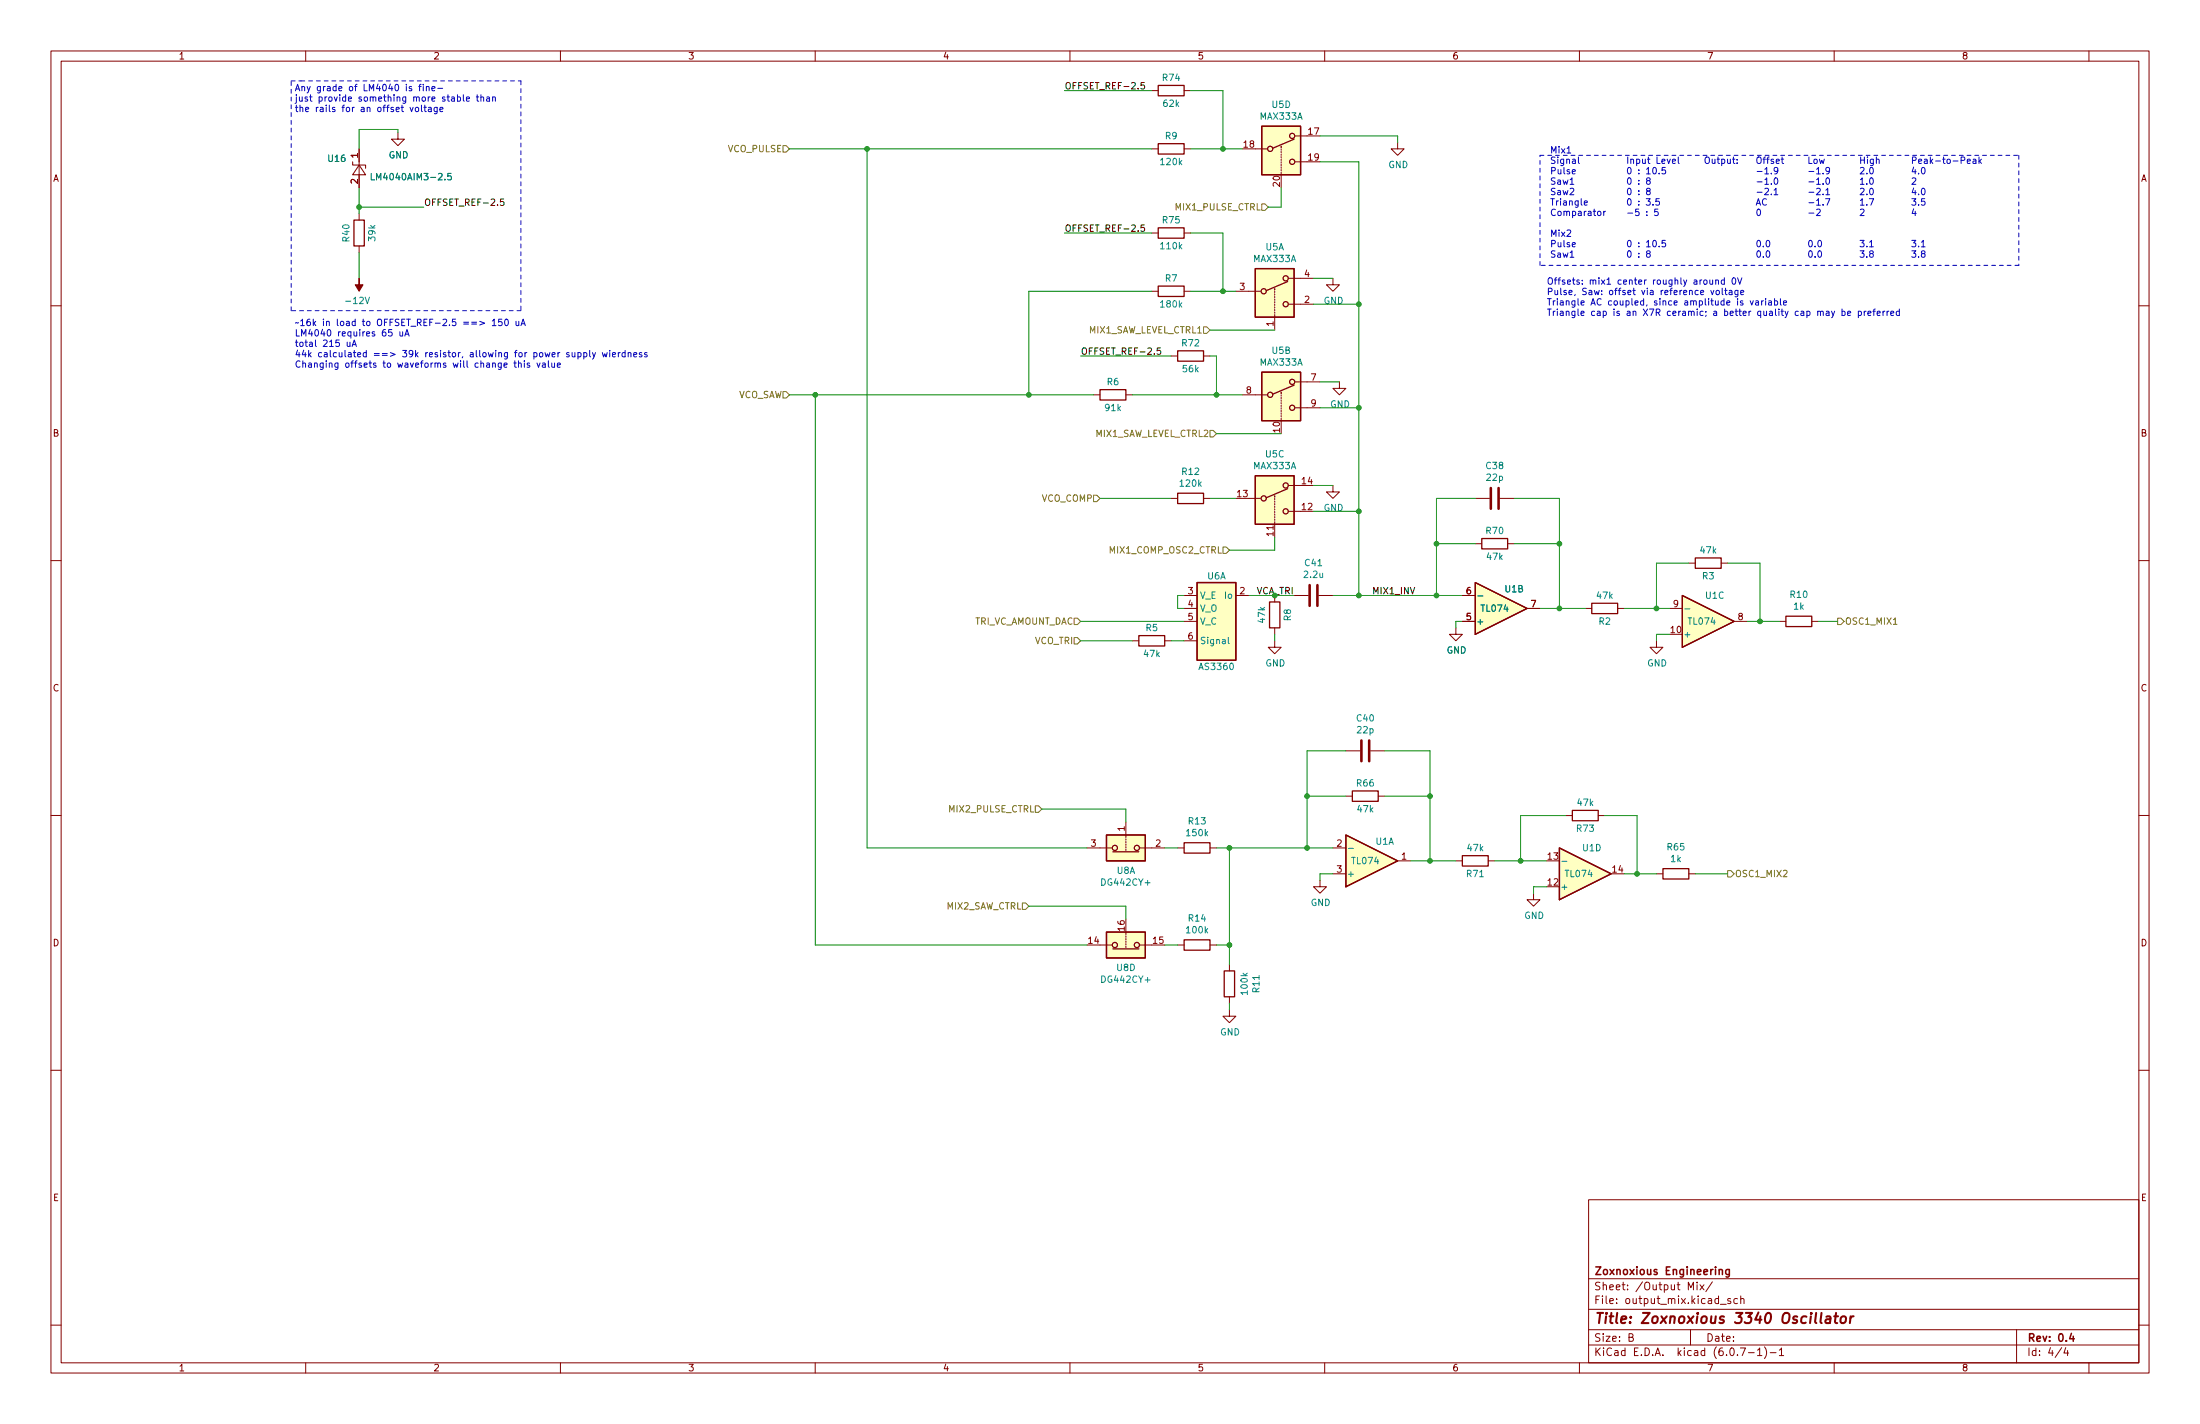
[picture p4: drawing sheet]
<svg xmlns="http://www.w3.org/2000/svg" width="432mm" height="279mm" viewBox="0 0 432 279" stroke-linecap="round" stroke-linejoin="round" font-family="sans-serif">
<g fill="none" stroke="#840000" stroke-width=".2">
<path d="M10 10h411.8v259.4h-411.8zM12 12h407.8v255.4h-407.8zM60 10v2M110 10v2M160 10v2M210 10v2M226.1 17.8h1.2M232.4 17.8h1.3M260 10v2M310 10v2M360 10v2M410 10v2"/>
<path d="M69.2 31.8v.6h2.6v.6M70.5 29.2v7.6M70.5 32.4l1.3 1.9h-2.6zM78.1 26v1.3h1.3l-1.3 1.3-1.3-1.3h1.3M226.1 29.2h1.2M232.4 29.2h1.3M246.4 29.2h2.3M251.5 28.7v.3M251.5 29.2v.3M251.5 29.7v.3M251.5 30.2v.3M251.5 30.7v.3"/>
<path d="M251.5 31.2v.3M251.5 31.8v.2M251.5 32.3v.2M251.5 32.8v.2M251.5 33.3v.2M251.5 33.8v.5M254.3 31.8h2.2M254.3 26.7h2.2M274.3 27.9v1.3h1.3l-1.3 1.3-1.3-1.3h1.3M10 60h2M70.5 41.9v1.3M70.5 48.3v1.2"/>
<path d="M226.1 45.7h1.2M226.1 57.2h1.2M232.4 45.7h1.3M232.4 57.2h1.3M242.6 57.2h4.8M250.2 56.6v.3M250.2 57.2v.2M250.2 57.7v.2M250.2 58.2v.2M250.2 58.7v.2M250.2 59.2v.2M250.2 59.7v.2"/>
<path d="M253 59.7h4.8M253 54.6h4.8M261.6 54.6v1.3h1.3l-1.3 1.3-1.3-1.3h1.3M419.8 60h2M214.6 77.5h1.3M221 77.5h1.2M229.9 69.9h1.2M236.2 69.9h1.3M243.8 77.5h4.9M250.2 60.2v.3M250.2 60.7v.3M250.2 61.2v.3"/>
<path d="M250.2 61.7v3.1M251.5 77v.2M251.5 77.5v.2M251.5 78v.2M251.5 78.5v.2M251.5 79v.2M251.5 79.5v.3M254.3 74.9h4.8M262.9 74.9v1.3h1.3l-1.3 1.3-1.3-1.3h1.3M229.9 97.8h1.2M236.2 97.8h1.3M245.1 97.8h2.3"/>
<path d="M250.2 97.3v.2M250.2 97.8v.2M250.2 98.3v.3M250.2 98.8v.3M250.2 99.3v.3M250.2 99.8v.3M251.5 80v.3M251.5 80.5v.3M251.5 81v.3M251.5 81.5v.3M251.5 82v.6M253 95.3h2.3"/>
<path d="M254.3 80h4.8M261.6 95.3v1.2h1.3l-1.3 1.3-1.3-1.3h1.3M289.6 97.8h2.8M294.4 97.8h2.8M10 110h2M232.4 119.4h2.5M232.4 116.8h2.5M242.6 116.8h2.5M250.2 100.3v.3M250.2 100.8v.3M250.2 101.3v.3M250.2 101.9v.2"/>
<path d="M250.2 102.4v3M250.2 116.8v1.3M253 100.3h2.3M254 116.8h2.8M258.8 116.8h2.8M287 116.8h2.6M289.6 106.7h1.2M295.9 106.7h1.3M299.7 119.4h2.6M311.1 119.4h1.3M317.5 119.4h1.3M327.7 119.4h2.5"/>
<path d="M331.5 110.5h1.2M337.8 110.5h1.3M419.8 110h2M222.2 125.7h1.3M228.6 125.7h1.3M232.4 121.9h2.5M232.4 125.7h2.5M250.2 125.7v1.3h1.3l-1.3 1.3-1.3-1.3h1.3M250.2 123.2v1.3M285.7 123.2v1.3h1.3l-1.3 1.2-1.2-1.2h1.2M287 121.9h2.6M325.1 125.7v1.3h1.3l-1.3 1.3-1.3-1.3h1.3"/>
<path d="M340.4 121.9h2.5M349.2 121.9h1.3M355.6 121.9h1.3M10 160h2M264.2 147.3h2.8M264.2 156.2h1.2M269 147.3h2.8M270.5 156.2h1.3M419.8 160h2M213.4 166.4h4.8M221 161.3v3M221 164.6v.2"/>
<path d="M221 165.1v.3M221 165.6v.3M221 166.1v.3M221 166.6v.3M223.8 166.4h4.8M231.1 166.4h1.3M237.5 166.4h1.3M259.1 172.7v1.3h1.2l-1.2 1.3-1.3-1.3h1.3M261.6 166.4h2.6M261.6 171.5h2.6M274.3 168.9h2.6M285.7 168.9h1.3"/>
<path d="M292.1 168.9h1.3M301 175.3v1.2h1.3l-1.3 1.3-1.3-1.3h1.3M307.3 160h1.3M313.7 160h1.3M325.1 171.5h1.3M331.5 171.5h1.2M215.9 185.4h2.3M221 182.9v.5M221 183.6v.3M221 184.2v.2M221 184.7v.2M221 185.2v.2"/>
<path d="M221 185.7v.2M223.8 185.4h2.3M231.1 185.4h1.3M237.5 185.4h1.3M241.3 198.1v1.3h1.3l-1.3 1.3-1.3-1.3h1.3M241.3 189.2v1.3M241.3 195.6v1.3M10 210h2M419.8 210h2M311.8 235.4h108v32h-108zM10 260h2M311.8 256.9h108"/>
<path d="M311.8 250.9h108M331.4 253.1v-1.5l.5 1 .5-1v1.5M333.1 251.6v.1M333.1 252.1v1M333.7 252.1l.7 1M334.4 252.1l-.7 1M336.1 251.5l-1.3 1.9M337.7 255.9h1.1M339.7 254.9l-.4-.1-.2 .2 .1 .2 .5 .2v.3h-.6M341 254.9l-.4-.1-.3 .3 .1 .6h.6M341.7 254.9l.2-.1 .3 .1 .1 .9M341.7 254.3v1.5"/>
<path d="M419.8 260h2M60 267.4v2M110 267.4v2M160 267.4v2M210 267.4v2M260 267.4v2M310 267.4v2M311.8 263.9h108M311.8 260.9h108M319.7 262.4l.7-.1 .1-.2-.1-.4h-.7v1.5h.6l.3-.3a.39 .39 0 0 0-.4-.5M331.8 260.9v3M341.6 264.5h1l-.7 1.5"/>
<path d="M343.2 265.4h1.1M344.9 264.9l.5-.4v1.5M344.9 266h.9M346.3 264.3a1.72 1.72 0 0 1 0 2.2M347.4 265.4h1.2M349.2 264.9l.5-.4v1.5M349.2 266h.9M360 267.4v2M395.8 260.9v6.5M404.7 264.4l-1.3 1.9M405.4 264.4l-.3 1.1h.9M405.8 265v1"/>
<path d="M410 267.4v2"/>
</g>
<path d="M337.4 249.2l.2-.1 .4 .1 .1 .9M339.4 249.1v1.2l-.3 .3-.3-.1M339.4 249.2l-.4-.1-.3 .3 .2 .6h.5M406.6 261.6l-.4 1.1h.9M406.9 262.2v1" fill="none" stroke="#840000" stroke-width=".3"/>
<path d="M358.5 258.4h.7v1.2M359.3 258.7l-.7 .1a.4 .4 0 0 0-.3 .4 .4 .4 0 0 0 .2 .4l.7-.1M360 258.3h.8M360.4 257.6l-.2 1.7v.2l.4 .1M361.4 258.5a.52 .52 0 0 1 .5-.2 .52 .52 0 0 1 .4 .4v.5a.55 .55 0 0 1-.6 .4 .55 .55 0 0 1-.5-.4zM363.2 258.3l-.1 1.3M363.8 258.3l-.4 .1-.2 .3" fill="none" stroke="#840000" stroke-width=".4"/>
<path d="M72.9 34v1.3h.6M88.5 34h-.6v.6l.2-.1 .4 .1 .1 .2-.1 .4-.1 .1-.5-.1M290.1 116.9h.9M330.7 119.5h1M241.1 125v1.1l.2 .2M264.7 166.5h.9M306.6 169h.9" fill="none" stroke="#008484" stroke-width=".2"/>
<g fill="none" stroke="#840000" stroke-width=".25">
<path d="M227.3 16.8h5.1v2h-5.1zM227.3 28.2h5.1v2h-5.1zM247.6 24.8h7.7v9.5h-7.7zM254 27.3l-4.2 1.8M69.5 43.2h2v5.1h-2zM227.3 44.7h5.1v2h-5.1zM227.3 56.1h5.1v2.1h-5.1zM246.4 52.7h7.6v9.5h-7.6zM252.7 55.2l-4.2 1.8M215.9 76.5h5.1v2h-5.1zM231.1 68.8h5.1v2.1h-5.1zM247.6 73h7.7v9.6h-7.7z"/>
<path d="M254 75.6l-4.2 1.7M231.1 96.8h5.1v2h-5.1zM246.4 93.3h7.6v9.6h-7.6zM252.7 95.9l-4.2 1.8M234.9 114.3h7.7v15.2h-7.7zM249.2 118.1h2v5.1h-2zM289.6 114.3l10.1 5.1-10.1 5.1zM290.8 105.7h5.1v2h-5.1zM312.4 118.4h5.1v2h-5.1zM330.2 116.8l10.2 5.1-10.2 5.1zM332.7 109.5h5.1v2h-5.1zM223.5 124.7h5.1v2h-5.1z"/>
<path d="M350.5 120.9h5.1v2h-5.1zM265.4 155.2h5.1v2h-5.1zM308.6 159h5.1v2h-5.1zM217.2 163.8h7.6v5.1h-7.6zM218.4 167.1h5.1M232.4 165.4h5.1v2h-5.1zM264.2 163.8l10.1 5.1-10.1 5.1zM287 167.9h5.1v2h-5.1zM306.1 166.4l10.1 5.1-10.1 5zM326.4 170.4h5.1v2.1h-5.1zM217.2 182.9h7.6v5.1h-7.6zM218.4 186.2h5.1"/>
<path d="M232.4 184.4h5.1v2h-5.1zM240.3 190.5h2v5.1h-2z"/>
<circle cx="249.3" cy="29.2" r=".51"/>
<circle cx="253.6" cy="26.7" r=".51"/>
<circle cx="253.6" cy="31.8" r=".51"/>
<circle cx="248" cy="57.2" r=".51"/>
<circle cx="252.3" cy="59.7" r=".51"/>
<circle cx="252.3" cy="54.6" r=".51"/>
<circle cx="249.3" cy="77.5" r=".51"/>
<circle cx="253.6" cy="74.9" r=".51"/>
<circle cx="248" cy="97.8" r=".51"/>
<circle cx="252.3" cy="95.3" r=".51"/>
<circle cx="253.6" cy="80" r=".51"/>
<circle cx="252.3" cy="100.3" r=".51"/>
<circle cx="218.8" cy="166.4" r=".51"/>
<circle cx="223.1" cy="166.4" r=".51"/>
<circle cx="218.8" cy="185.4" r=".51"/>
<circle cx="223.1" cy="185.4" r=".51"/>
</g>
<path d="M70.5 54.6v1.3h.7l-.7 1.3-.8-1.3h.8z" fill="#840000" stroke="#840000" stroke-width=".2"/>
<g fill="#ffffc2" stroke="#ffffc2" stroke-width=".2">
<path d="M264.2 163.8l10.1 5.1-10.1 5.1z"/>
<path d="M306.1 166.4l10.1 5.1-10.1 5z"/>
<path d="M330.2 116.8l10.2 5.1-10.2 5.1z"/>
<path d="M246.4 52.7h7.6v9.5h-7.6z"/>
<path d="M217.2 163.8h7.6v5.1h-7.6z"/>
<path d="M217.2 182.9h7.6v5.1h-7.6z"/>
<path d="M247.6 73h7.7v9.6h-7.7z"/>
<path d="M289.6 114.3l10.1 5.1-10.1 5.1z"/>
<path d="M247.6 24.8h7.7v9.5h-7.7z"/>
<path d="M246.4 93.3h7.6v9.6h-7.6z"/>
<path d="M234.9 114.3h7.7v15.2h-7.7z"/>
</g>
<path d="M292.6 95.8v4M294.1 95.8v4M257 114.8v4.1M258.6 114.8v4.1M267.2 145.3v4.1M268.7 145.3v4.1" fill="none" stroke="#840000" stroke-width=".51"/>
<g fill="none" stroke="#848400" stroke-width=".2">
<path d="M153.7 28.6h.6l.6 .6-.6 .6h-.6zM247.6 40h.7l.6 .6-.6 .7h-.7zM153.7 76.8h.6l.6 .7-.6 .6h-.6zM236.2 64.1h.7l.6 .7-.6 .6h-.7zM214.6 97.2h.7l.6 .6-.6 .6h-.7zM237.5 84.5h.6l.7 .6-.7 .6h-.6zM240 107.3h.7l.6 .7-.6 .6h-.7zM210.8 125.1h.7l.6 .6-.6 .7h-.7zM210.8 121.3h.7l.6 .6-.6 .7h-.7zM360.7 121.3h.6l.6 .6-.6 .7h-.6zM371.6 122.5h.7M203.2 158.1h.6l.7 .7-.7 .6h-.6z"/>
<path d="M200.7 177.2h.6l.6 .6-.6 .6h-.6zM339.1 170.8h.6l.7 .7-.7 .6h-.6z"/>
</g>
<path d="M224.6 16.2h-.6l-.1 .6 .2-.1h.4l.2 .2-.1 .4-.2 .2-.5-.2M98.9 39h-.6l-.1 .7 .2-.2 .4 .1 .1 .2v.4l-.2 .1-.5-.1M224.6 44.1h-.6l-.1 .6 .2-.1 .4 .1 .2 .2-.1 .4-.2 .1-.5-.1M227.8 68.3h-.6l-.1 .6 .2-.2 .4 .1 .1 .2v.4l-.2 .1-.5-.1" fill="none" stroke="#000" stroke-width=".2"/>
<g fill="none" stroke="#0000c2" stroke-width=".2">
<path d="M82.2 17h.5M82.7 16.5l-.3 .2v1.1M83.1 16.5v.2M83.1 17v.8M83.7 17.1l.2-.1h.3v.8M83.7 17v.8M84.8 17.4l.6-.1-.1-.3h-.3l-.2 .2v.6h.5M85.9 17.3h1M89.8 19.1l.4-.1 .2 .3-.1 .5h-.5M89.8 18.6v1.3M90.9 18.6v1.1l.2 .2M91.5 19.4l.7-.1-.1-.2-.4-.1-.2 .2 .1 .6h.5"/>
<path d="M93.5 19h.5M93.7 18.6v1.1l.3 .2M94.4 19.1l.2-.1 .3 .1v.8M94.4 18.6v1.3M95.5 19.1h.5l.1 .8M96.1 19.3l-.4 .1-.2 .2 .2 .3 .4-.1M96.7 19.1l.2-.1 .3 .1v.8M96.7 19v.9M80.5 21.1l.3 .8 .3-.8M81.6 21.1h.3l.3 .2v.4l-.3 .2-.3-.1-.1-.1zM82.7 20.6v1.1l.2 .2M83.2 21.1h.5"/>
<path d="M83.4 20.6v1.1l.3 .2M84.1 21.1h.5l.1 .8M84.7 21.4h-.5l-.2 .2 .2 .3 .5-.1M85.8 21.1v1l-.2 .2h-.3M85.8 21.1h-.4l-.2 .2 .1 .5h.5M86.3 21.5l.7-.1-.1-.3h-.4l-.2 .1 .1 .6h.5M304.5 33.5h.6l.2-.2-.1-.3-.7-.1v1.2M305.8 33.3l.1 .8 .5-.1M306.4 33.3v.8M307 32.9v1l.1 .2M307.6 30h.7M308.1 33.3h-.4l-.1 .2v.1l.5 .2v.3h-.5"/>
<path d="M308.6 33.7l.6-.1-.1-.3h-.3l-.2 .2 .1 .6h.4M319.5 33l.2-.1a.68 .68 0 0 1 .5 .6 .68 .68 0 0 1-.5 .6l-.3-.5zM319.5 35l.2-.1a.68 .68 0 0 1 .5 .6 .68 .68 0 0 1-.5 .7l-.3-.5zM319.5 37.1l.2-.2a.68 .68 0 0 1 .5 .7 .68 .68 0 0 1-.5 .6l-.3-.5zM319.5 39.1l.2-.1a.68 .68 0 0 1 .5 .6 .68 .68 0 0 1-.5 .7l-.3-.5zM321.7 34v.1M321.7 33.3v.2M321.7 36v.2M321.7 35.4v.1M321.7 38.1v.1M321.7 37.4v.1M321.7 39.5v.1"/>
<path d="M323.1 39h.8l-.4 .5 .3 .1v.5l-.1 .2-.6-.2M323.2 33.2l.3-.3v1.2M323.2 34.1h.7M323.4 35.4l-.2-.2v-.2l.2-.1 .4 .1v.3l-.5 .2-.1 .2v.2l.2 .3h.3l.2-.3v-.2l-.2-.3M323.4 37.5l-.2-.3v-.1l.2-.2 .4 .1v.4l-.5 .1-.1 .2v.3l.2 .2h.3l.2-.2v-.3l-.2-.2M324.5 33l.2-.1a.68 .68 0 0 1 .4 .6 .68 .68 0 0 1-.4 .6l-.3-.5zM325.7 34v.1M325.7 39h-.7v.6l.2-.1h.4l.1 .2v.4l-.2 .2-.5-.2M326.9 32.9h-.6l-.1 .6 .2-.2 .4 .1 .1 .2v.4l-.2 .1-.5-.1M344.8 39.9h.6M344.9 33.6h.9M344.9 35.7h.9"/>
<path d="M344.9 37.7h.9M346.4 33.2l.4-.3v1.2M346.4 35.3l.4-.4v1.3M346.4 37.1l.5-.2 .2 .4-.8 .9h.8M346.4 34.1h.7M346.4 36.2h.7M346.7 39.1a.6 .6 0 0 0-.8 .4 .6 .6 0 0 0 .6 .8l.2-.2M347.7 34v.1M347.7 36v.2M347.7 38.1v.1M348.2 37.3l.4-.4v1.3M348.2 38.2h.7"/>
<path d="M348.3 35l.2-.1a.68 .68 0 0 1 .4 .6 .68 .68 0 0 1-.4 .7l-.3-.5zM348.9 33.4l-.2 .2h-.4l-.1-.2 .1-.4 .4-.1 .2 .2v.7l-.2 .3h-.4M355 30.8v1.3h.6M355 33.6h1M355 35.7h1M355 37.7h1M355 39.8h1M356.1 31.4l.2-.2 .3 .2 .1 .4-.1 .2h-.5zM356.6 33.2l.3-.3v1.2M356.6 35.3l.3-.4v1.3M356.6 37.1l.4-.2 .3 .4-.8 .9h.8M356.6 39.3l.3-.3v1.3"/>
<path d="M356.6 34.1h.7M356.6 36.2h.7M357.1 31.2l.2 .9 .3-.6 .2 .6 .3-.9M357.8 34v.1M357.8 36v.2M357.8 38.1v.1M358.3 39h.9l-.6 1.3M358.4 37.3l.3-.4v1.3M358.4 38.2h.7M358.5 35l.2-.1a.68 .68 0 0 1 .4 .6 .68 .68 0 0 1-.4 .7l-.3-.5zM359.1 33.4l-.2 .2h-.4l-.1-.2v-.4l.5-.1 .2 .2-.1 .7-.1 .3h-.4M365.1 33l.5-.1 .3 .3-.8 .9h.8"/>
<path d="M365.1 35.3l.4-.4v1.3M365.1 37.1l.5-.2 .3 .4-.8 .9h.8M365.1 39.3l.4-.3v1.3M365.1 36.2h.8M365.2 30.8v1.3M365.2 31.4h.7M365.9 30.8v1.3M366.4 34v.1M366.4 36v.2M366.4 38.1v.1M366.5 30.8v.1M366.5 31.2v.9"/>
<path d="M366.9 39h.8l-.5 1.3M367.1 33l.2-.1a.68 .68 0 0 1 .4 .6 .68 .68 0 0 1-.4 .6l-.3-.5zM367.1 35l.2-.1a.68 .68 0 0 1 .4 .6 .68 .68 0 0 1-.4 .7l-.3-.5zM367.1 37.1l.2-.2a.68 .68 0 0 1 .4 .7 .68 .68 0 0 1-.4 .6l-.3-.5zM367.7 31.2v1.1l-.3 .2-.3-.1M367.7 31.3l-.4-.1-.2 .3 .1 .5h.5M368.3 31.4l.5-.1v.8M368.3 30.8v1.3M375.2 39h.8l-.4 .5 .4 .1v.5l-.2 .2-.6-.2M375.3 35l.5-.1 .2 .4-.8 .9h.8M375.4 31.5l.6-.1 .1-.2-.1-.3-.6-.1v1.3M375.6 32.8l-.3 .9h.8"/>
<path d="M375.6 36.9l-.3 .9h.8M375.9 33.3v.8M375.9 37.4v.8M376.6 31.7l.6-.2-.1-.2-.3-.1-.2 .2v.6h.5M376.6 34v.1M376.6 38.1v.1M377.2 33l.2-.1a.68 .68 0 0 1 .5 .6 .68 .68 0 0 1-.5 .6l-.3-.5zM377.2 37.1l.2-.2a.68 .68 0 0 1 .5 .7 .68 .68 0 0 1-.5 .6l-.3-.5zM377.7 31.3h.5l.1 .8M377.8 39h-.6l-.1 .6 .2-.1h.4l.1 .2v.4l-.2 .2-.5-.2M378.3 31.5l-.5 .1-.1 .2 .1 .3 .5-.1M378.9 30.8v1.3"/>
<path d="M379 31.6l.4 .5M379.4 31.2l-.5 .5M379.9 31.6h1M381.3 31.2h.5M381.5 30.8v1.1l.3 .2M382.2 31.4l.2-.2 .3 .2 .1 .4-.1 .2h-.5zM383.3 31.6h1M384.9 31.5l.6-.1 .1-.2v-.3l-.7-.1v1.3M386.1 31.7l.6-.2v-.2l-.4-.1-.2 .2 .1 .6h.5M387.3 31.3h.5v.8M387.8 31.5l-.4 .1-.2 .2 .2 .3 .4-.1M388.4 30.8v1.3"/>
<path d="M388.5 31.6l.4 .5M388.9 31.2l-.5 .5M304.5 47.8h.6l.2-.2-.1-.3-.7-.1v1.2M305.8 47.6l.1 .8 .5-.1M306.4 47.6v.8M307 47.2v1.1l.1 .1M308.1 47.6h-.4l-.1 .2v.2l.5 .1v.3h-.5M308.6 48l.6-.1-.1-.3h-.3l-.2 .2 .1 .6h.4M319.5 49.3l.2-.1a.68 .68 0 0 1 .5 .6 .68 .68 0 0 1-.5 .7l-.3-.5zM321.7 40.1v.2M321.7 50.4v.1M321.7 49.7v.1"/>
<path d="M323.4 49.8l-.2-.3v-.2l.2-.1 .4 .1v.3l-.5 .2-.1 .2v.2l.2 .3h.3l.2-.3v-.2l-.2-.2M324.4 40.1v.2M334.4 55l.2-.1 .4 .1 .1 .5-.2 .2h-.5zM335.6 54.9l.1 .8h.4M335.8 57l.3 .8 .3-.8M336.1 54.9v.9M336.7 55h.5l.1 .8M336.7 54.9v.9M336.9 57.1l.2-.1 .3 .1 .1 .5-.1 .2-.5-.1zM338 56.5v1.1l.2 .2M338.4 55l-.3-.1-.3 .3 .2 .5h.4M338.4 54.5v1.3"/>
<path d="M338.5 57h.5M338.7 56.5v1.1l.3 .2M339.4 57h.5l.1 .8M340 57.3h-.5l-.2 .2 .2 .3h.5M340.1 54.6l.2-.1a.68 .68 0 0 1 .4 .6 .68 .68 0 0 1-.4 .7l-.3-.5zM341 54.5l.5 1.3 .4-1.3M341.1 57v1l-.2 .2h-.3M341.1 57h-.4l-.2 .2 .1 .6h.5M341.6 57.4l.6-.1v-.3h-.4l-.2 .2 .1 .6h.5M342.1 59.1l-.3-.1-.2 .2v.2l.5 .1v.3h-.5M343.5 59l.3 .9 .3-.9M344.6 59.1h.5l.1 .8"/>
<path d="M344.7 40.3l.4-1.3 .4 1.3M344.9 41.2l.2-.2a.68 .68 0 0 1 .5 .7 .68 .68 0 0 1-.5 .6l-.3-.5zM344.9 47.3l.2-.1a.68 .68 0 0 1 .5 .6 .68 .68 0 0 1-.5 .6l-.3-.4zM344.9 49.3l.2-.1a.68 .68 0 0 1 .5 .6 .68 .68 0 0 1-.5 .7l-.3-.5zM345.2 59.3l-.5 .1-.2 .2 .2 .3 .5-.1M345.8 59v.9M346.1 48.3v.1M346.1 50.4v.1M346.1 59l-.3 .3M346.5 58.6v.1M346.5 59v.9M346.8 47.3l.1-.1a.68 .68 0 0 1 .5 .6 .68 .68 0 0 1-.5 .6l-.3-.4z"/>
<path d="M346.8 49.3l.1-.1a.68 .68 0 0 1 .5 .6 .68 .68 0 0 1-.5 .7l-.3-.5zM347.1 59.1h.5l.1 .8M347.7 59.3l-.4 .1-.2 .2 .2 .3 .4-.1M348.3 59.1l.4-.1 .2 .3-.1 .5h-.5M348.3 58.6v1.3M349.4 58.6v1.1l.2 .2M350.1 59.4l.6-.1-.1-.2-.4-.1-.1 .2v.6h.5M355 41.8h1M355.1 47.3l.2-.1a.68 .68 0 0 1 .4 .6 .68 .68 0 0 1-.4 .6l-.3-.4zM355.1 49.3l.2-.1a.68 .68 0 0 1 .4 .6 .68 .68 0 0 1-.4 .7l-.3-.5zM356.3 48.3v.1M356.3 50.4v.1"/>
<path d="M356.6 41.2l.4-.2 .3 .4-.8 .9h.8M356.6 40.3h.7M356.9 47.3l.2-.1a.68 .68 0 0 1 .4 .6 .68 .68 0 0 1-.4 .6l-.3-.4zM356.9 49.3l.2-.1a.68 .68 0 0 1 .4 .6 .68 .68 0 0 1-.4 .7l-.3-.5zM357.8 40.1v.2M365.1 47.2h.8l-.5 .4 .4 .2v.5l-.2 .1-.5-.1M365.1 49.2h.8l-.5 .5 .4 .1v.6l-.2 .1-.5-.1M365.1 41.2l.5-.2 .3 .4-.8 .9h.8M365.1 40.3h.8M366.4 40.1v.2M366.4 48.3v.1M366.4 50.4v.1"/>
<path d="M367 47.5l.3-.3v1.2M367 48.4h.7M367.2 49.8l-.2-.3v-.2l.2-.1 .4 .1v.3l-.5 .2-.1 .2v.2l.2 .3 .4-.1 .1-.2v-.2l-.3-.2M375.2 47.2h.8l-.4 .4 .4 .2v.5l-.2 .1-.6-.1M375.2 49.2h.8l-.4 .5 .4 .1v.6l-.2 .1-.6-.1M375.6 41l-.3 .9h.8M375.9 41.5v.8M376.6 40.1v.2M376.6 48.3v.1M376.6 50.4v.1M377.1 47.5l.4-.3v1.2M377.1 48.4h.7"/>
<path d="M377.4 49.8l-.3-.3 .1-.2 .2-.1 .3 .1 .1 .3-.6 .2-.1 .2v.2l.3 .3 .3-.1 .1-.2v-.2l-.2-.2M68.1 67.1l.1 .8h.5M68.7 67.1v.9M69.1 68l.4-1.3 .5 1.3M69.2 67.6h.6M76.9 64.7h-.6l-.1 .6 .2-.2 .5 .1 .1 .2-.1 .4-.2 .1-.5-.1M78.5 65.1v.8l.5-.1M79 65.1v.8M79.5 65.9l.4-1.2 .4 1.2M79.6 65.6h.6M94.1 63l1 .4-1 .4M96.6 63l.4-.4v1.3"/>
<path d="M96.6 63.9h.8M98.5 62.6h-.6l-.1 .6 .2-.1 .4 .1 .2 .1-.1 .5-.2 .1-.5-.1M99.2 62.7l.1-.1a.68 .68 0 0 1 .5 .7 .68 .68 0 0 1-.5 .6l-.3-.5zM100.9 71.2h.4M101 70.8v1.1l.3 .2M101.3 63v.8h.5M101.8 71.3h.5v.8M101.8 70.8v1.3M101.8 63v.9M102.3 63.9l.4-1.3 .4 1.3M102.4 63.5h.6M102.9 71.2v.9"/>
<path d="M103.9 71.3l-.3-.1-.1 .2v.2l.4 .1v.3h-.4M105.4 71.2l.3 .9 .3-.9M106.5 71.3h.5v.8M107 71.5l-.4 .1-.2 .2 .2 .3 .4-.1M107.6 70.8v1.1l.2 .2M108.3 71.2l.1 .8 .4-.1M108.8 71.2v.9M109.4 71.6l.6-.1-.1-.2-.3-.1-.2 .2v.6h.5M112.3 69.2l.1 .8 .4-.1M112.8 69.2v.8M113.4 69.2h.4l.2 .2-.1 .6h-.5M113.4 69.2v1.2"/>
<path d="M114.6 69.2h.4l.2 .2-.1 .6h-.5M114.6 69.2v1.2M115.7 68.8v1l.2 .2M116.3 69.2l.3 .8M116.9 69.2l-.4 1.1-.2 .1M118.2 69.2l.3 .8 .2-.6 .2 .6 .3-.8M119.7 68.8v.1M119.7 69.2v.8M120.2 69.6l.6-.1v-.3h-.4l-.2 .2 .1 .6h.5M121.4 69.2v.8M121.7 69.2l-.3 .2M122.7 69.2h-.4l-.2 .2 .1 .6h.5"/>
<path d="M122.7 68.8v1.2M123.3 69.3l.5-.1v.8M123.3 69.2v.8M124.4 69.6l.6-.1-.1-.3h-.3l-.2 .2v.6h.5M126 69.2h-.3l-.2 .2v.1l.5 .2v.3h-.5M127 69.2h-.3l-.2 .2 .1 .1 .4 .2v.3h-.5M358.5 61.1h.4l.1 .8M359 61.4h-.4l-.2 .2 .2 .3 .4-.1M359.5 61.1l.3 .8M360.1 61.1l-.4 1.1-.2 .1M361.5 61.1h.4l.2 .2-.1 .5h-.5M361.5 60.6v1.3"/>
<path d="M362.6 61.5l.6-.1v-.3h-.4l-.2 .1 .1 .6h.5M364.7 61.1h.4l.3 .2-.2 .5h-.5M364.7 61.1v1.2M365.9 61.1v.8M366.3 61.1l-.4 .2M366.6 61.5l.6-.1v-.3h-.4l-.2 .1 .1 .6h.5M367.6 61.1h.5M368.1 60.6l-.3 .2v1.1M368.4 61.5l.6-.1v-.3h-.4l-.2 .1 .1 .6h.5M369.6 61.1v.8M369.9 61.1l-.3 .2M370.4 61.1v.8"/>
<path d="M370.7 61.1l-.3 .2M371.1 61.5l.6-.1-.1-.3h-.3l-.2 .1 .1 .6h.4M372.8 61.1h-.4l-.2 .2 .1 .5h.5M372.8 60.6v1.3"/>
</g>
<path d="M57.1 15.9h2M59.1 15.9h43.1M102.2 15.9v45.1M302.3 30.5h93.9M396.2 30.5v21.6M302.3 52.1v-21.6M396.2 52.1h-93.9M57.1 61v-45.1M102.2 61h-45.1" fill="none" stroke="#0000c2" stroke-width=".2" stroke-dasharray=".8 .8"/>
<g fill="none" stroke="#008400" stroke-width=".2">
<path d="M208.9 17.8h17.2M233.7 17.8h6.3v11.4M70.5 36.8v5.1M78.1 26v-.6h-7.6v3.8M154.9 29.2h71.2M170.2 29.2v137.2h43.2M233.7 29.2h10.1M251.5 36.8v3.8h-2.6M259.1 31.8h7.6v85M259.1 26.7h15.2v1.2M70.5 40.6h12.7M70.5 49.5v5.1"/>
<path d="M208.9 45.7h17.2M226.1 57.2h-24.2v20.3M233.7 57.2h8.9M233.7 45.7h6.3v11.5M257.8 59.7h8.9M257.8 54.6h3.8M154.9 77.5h59.7M160 77.5v107.9h53.4M212.1 69.9h17.8M222.2 77.5h21.6M237.5 64.8h12.7M237.5 69.9h1.3v7.6"/>
<path d="M259.1 74.9h3.8M215.9 97.8h14M237.5 97.8h5.1M238.8 85.1h12.7M257.8 95.3h3.8M259.1 80h7.6M289.6 97.8h-7.7v19M297.2 97.8h8.9v21.6M232.4 116.8h-1.3v2.6h1.3M245.1 116.8h8.9M250.2 105.4v2.6h-8.9M257.8 100.3h8.9"/>
<path d="M261.6 116.8h25.4M281.9 106.7h7.7M297.2 106.7h8.9M302.3 119.4h8.8M318.8 119.4h8.9M331.5 110.5h-6.4v8.9M339.1 110.5h6.3v11.4M212.1 121.9h20.3M212.1 125.7h10.1M229.9 125.7h2.5M250.2 124.5v1.2M287 121.9h-1.3v1.3"/>
<path d="M327.7 124.5h-2.6v1.2M342.9 121.9h6.3M356.9 121.9h3.8M204.5 158.8h16.5v2.5M256.5 156.2h7.7M264.2 147.3h-7.7v19.1M271.8 156.2h8.9M271.8 147.3h8.9v21.6M201.9 177.8h19.1v2.5M228.6 166.4h2.5M238.8 166.4h22.8M241.3 166.4v22.8"/>
<path d="M261.6 171.5h-2.5v1.2M276.9 168.9h8.8M293.4 168.9h10.1M303.5 174h-2.5v1.3M307.3 160h-8.9v8.9M315 160h6.3v11.5M318.8 171.5h6.3M332.7 171.5h6.4M228.6 185.4h2.5M238.8 185.4h2.5M241.3 196.9v1.2"/>
</g>
<g fill="#008400" stroke="#008400" stroke-width=".2">
<circle cx="201.9" cy="77.5" r=".46"/>
<circle cx="160" cy="77.5" r=".46"/>
<circle cx="240" cy="57.2" r=".46"/>
<circle cx="240" cy="29.2" r=".46"/>
<circle cx="306.1" cy="106.7" r=".46"/>
<circle cx="266.7" cy="80" r=".46"/>
<circle cx="266.7" cy="116.8" r=".46"/>
<circle cx="266.7" cy="100.3" r=".46"/>
<circle cx="281.9" cy="116.8" r=".46"/>
<circle cx="306.1" cy="119.4" r=".46"/>
<circle cx="325.1" cy="119.4" r=".46"/>
<circle cx="345.4" cy="121.9" r=".46"/>
<circle cx="281.9" cy="106.7" r=".46"/>
<circle cx="298.4" cy="168.9" r=".46"/>
<circle cx="280.7" cy="168.9" r=".46"/>
<circle cx="280.7" cy="156.2" r=".46"/>
<circle cx="256.5" cy="156.2" r=".46"/>
<circle cx="321.3" cy="171.5" r=".46"/>
<circle cx="266.7" cy="59.7" r=".46"/>
<circle cx="238.8" cy="77.5" r=".46"/>
<circle cx="256.5" cy="166.4" r=".46"/>
<circle cx="241.3" cy="166.4" r=".46"/>
<circle cx="241.3" cy="185.4" r=".46"/>
<circle cx="170.2" cy="29.2" r=".46"/>
<circle cx="70.5" cy="40.6" r=".46"/>
</g>
<text font-size="2.8" fill="#840000" x="312.8" y="259.7">Title: Zoxnoxious 3340 Oscillator</text>
<g font-size="2.1" fill="#840000">
<text x="312.8" y="250.2">Zoxnoxious Engineering</text>
<text x="312.8" y="255.9">File: output_mix.kicad_sch</text>
<text x="312.8" y="253.2">Sheet: /Output Mix/</text>
<text x="312.8" y="263.2">Size: B</text>
<text x="334.8" y="263.2">Date:</text>
<text x="397.8" y="263.2">Rev: 0.4</text>
<text x="312.8" y="266">KiCad E.D.A. kicad (6.0.7-1)-1</text>
<text x="397.8" y="266">Id: 4/4</text>
</g>
<g font-size="1.8" fill="#840000">
<text x="35" y="11.7">1</text>
<text x="85" y="11.7">2</text>
<text x="135" y="11.7">3</text>
<text x="185" y="11.7">4</text>
<text x="235" y="11.7">5</text>
<text x="285" y="11.7">6</text>
<text x="335" y="11.7">7</text>
<text x="385" y="11.7">8</text>
<text x="244.1" y="29">18</text>
<text x="256.8" y="26.4">17</text>
<text x="10.3" y="35.6">A</text>
<text x="70.2" y="31" transform="rotate(-90 70.2 31)">1</text>
<text x="256.8" y="31.5">19</text>
<text x="420.1" y="35.6">A</text>
<text x="70.2" y="36.1" transform="rotate(-90 70.2 36.1)">2</text>
<text x="251.2" y="36.5" transform="rotate(-90 251.2 36.5)">20</text>
<text x="243.3" y="56.9">3</text>
<text x="256" y="59.4">2</text>
<text x="256" y="54.4">4</text>
<text x="249.9" y="64" transform="rotate(-90 249.9 64)">1</text>
<text x="244.6" y="77.2">8</text>
<text x="257.3" y="74.7">7</text>
<text x="257.3" y="79.8">9</text>
<text x="10.3" y="85.7">B</text>
<text x="251.2" y="84.8" transform="rotate(-90 251.2 84.8)">10</text>
<text x="420.1" y="85.7">B</text>
<text x="255.6" y="95">14</text>
<text x="242.9" y="97.5">13</text>
<text x="255.6" y="100.1">12</text>
<text x="249.9" y="105.1" transform="rotate(-90 249.9 105.1)">11</text>
<text x="233.2" y="116.6">3</text>
<text x="233.2" y="119.1">4</text>
<text x="243.3" y="116.6">2</text>
<text x="287.8" y="116.6">6</text>
<text x="300.5" y="119.1">7</text>
<text x="328.4" y="119.1">9</text>
<text x="233.2" y="121.7">5</text>
<text x="233.2" y="125.5">6</text>
<text x="287.8" y="121.7">5</text>
<text x="327.9" y="124.2">10</text>
<text x="341.1" y="121.7">8</text>
<text x="10.3" y="135.6">C</text>
<text x="420.1" y="135.6">C</text>
<text x="214.1" y="166.1">3</text>
<text x="220.7" y="163.1" transform="rotate(-90 220.7 163.1)">1</text>
<text x="226.8" y="166.1">2</text>
<text x="262.4" y="166.1">2</text>
<text x="262.4" y="171.2">3</text>
<text x="275.1" y="168.7">1</text>
<text x="303.8" y="173.7">12</text>
<text x="303.8" y="168.7">13</text>
<text x="316.5" y="171.2">14</text>
<text x="10.3" y="185.7">D</text>
<text x="213.6" y="185.2">14</text>
<text x="220.7" y="182.6" transform="rotate(-90 220.7 182.6)">16</text>
<text x="226.3" y="185.2">15</text>
<text x="420.1" y="185.7">D</text>
<text x="10.4" y="235.7">E</text>
<text x="420.2" y="235.7">E</text>
<text x="35" y="269.1">1</text>
<text x="85" y="269.1">2</text>
<text x="135" y="269.1">3</text>
<text x="185" y="269.1">4</text>
<text x="235" y="269.1">5</text>
<text x="285" y="269.1">6</text>
<text x="335" y="269.1">7</text>
<text x="385" y="269.1">8</text>
</g>
<g font-size="1.8" fill="#0000c2">
<text x="57.8" y="17.9">Any grade of LM4040 is fine-</text>
<text x="57.8" y="19.9">just provide something more stable than</text>
<text x="57.8" y="22">the rails for an offset voltage</text>
<text x="304.2" y="30.1">Mix1</text>
<text x="304.2" y="32.1">Signal Input Level Output: Offset Low High Peak-to-Peak</text>
<text x="304.2" y="36.2">Saw1 0 : 8</text>
<text x="304.2" y="38.3">Saw2 0 : 8</text>
<text x="304.2" y="40.3">Triangle 0 : 3.5</text>
<text x="304.2" y="42.4">Comparator -5 : 5</text>
<text x="304.2" y="46.5">Mix2</text>
<text x="320" y="42.4">0 -2 2 4</text>
<text x="304.2" y="50.5">Saw1 0 : 8</text>
<text x="316.9" y="48.5">0.0 0.0 3.1 3.1</text>
<text x="303.5" y="55.8">Offsets: mix1 center roughly around 0V</text>
<text x="303.5" y="57.9">Pulse, Saw: offset via reference voltage</text>
<text x="303.5" y="59.9">Triangle AC coupled, since amplitude is variable</text>
<text x="57.8" y="64">~16k in load to OFFSET_REF-2.5 ==&gt; 150 uA</text>
<text x="57.8" y="66">LM4040 requires 65 uA</text>
<text x="303.5" y="62">Triangle cap is an X7R ceramic; a better quality cap may be preferred</text>
<text x="57.8" y="68">total 215 uA</text>
<text x="57.8" y="70.1">44k calculated ==&gt; 39k resistor, allowing for power supply wierdness</text>
<text x="57.8" y="72.1">Changing offsets to waveforms will change this value</text>
</g>
<g font-size="1.8">
<text x="208.9" y="17.5">OFFSET_REF-2.5</text>
<text x="83.2" y="40.4">OFFSET_REF-2.5</text>
<text x="208.9" y="45.5">OFFSET_REF-2.5</text>
<text x="212.1" y="69.6">OFFSET_REF-2.5</text>
<text x="269.2" y="116.6">MIX1_INV</text>
</g>
<g font-size="1.8" fill="#008484">
<text x="228.2" y="15.9">R74</text>
<text x="228.4" y="21">62k</text>
<text x="247.4" y="23.5">MAX333A</text>
<text x="249.7" y="21.2">U5D</text>
<text x="228.7" y="27.3">R9</text>
<text x="64.5" y="31.8">U16</text>
<text x="73.8" y="35.4">LM4040AIM3-2.5</text>
<text x="76.3" y="31.1">GND</text>
<text x="227.9" y="32.4">120k</text>
<text x="272.5" y="33">GND</text>
<text x="68.6" y="47.3" transform="rotate(-90 68.6 47.3)">R40</text>
<text x="73.7" y="47.2" transform="rotate(-90 73.7 47.2)">39k</text>
<text x="228.2" y="43.8">R75</text>
<text x="227.9" y="48.9">110k</text>
<text x="246.1" y="51.4">MAX333A</text>
<text x="248.4" y="49.1">U5A</text>
<text x="68.2" y="59.6">-12V</text>
<text x="228.7" y="55.2">R7</text>
<text x="259.8" y="59.6">GND</text>
<text x="227.9" y="60.3">180k</text>
<text x="232.1" y="67.9">R72</text>
<text x="247.4" y="71.7">MAX333A</text>
<text x="249.7" y="69.4">U5B</text>
<text x="217.3" y="75.6">R6</text>
<text x="232.2" y="73">56k</text>
<text x="217" y="80.6">91k</text>
<text x="261.1" y="80">GND</text>
<text x="248.4" y="89.7">U5C</text>
<text x="231.7" y="95.5">120k</text>
<text x="232.1" y="93.2">R12</text>
<text x="246.1" y="92">MAX333A</text>
<text x="291.7" y="92">C38</text>
<text x="291.8" y="94.3">22p</text>
<text x="259.8" y="100.3">GND</text>
<text x="291.7" y="104.8">R70</text>
<text x="237" y="113.7">U6A</text>
<text x="256" y="113.4">2.2u</text>
<text x="256.2" y="111.1">C41</text>
<text x="291.9" y="109.9">47k</text>
<text x="333.8" y="108.6">47k</text>
<text x="334.1" y="113.7">R3</text>
<text x="235.5" y="117.5">V_E</text>
<text x="240.5" y="117.5">Io</text>
<text x="295.4" y="116.2">U1B</text>
<text x="313.5" y="117.5">47k</text>
<text x="334.8" y="117.5">U1C</text>
<text x="351.4" y="117.3">R10</text>
<text x="352.1" y="119.6">1k</text>
<text x="224.9" y="123.8">R5</text>
<text x="235.5" y="120">V_O</text>
<text x="235.5" y="122.6">V_C</text>
<text x="248.3" y="122.1" transform="rotate(-90 248.3 122.1)">47k</text>
<text x="253.4" y="121.8" transform="rotate(-90 253.4 121.8)">R8</text>
<text x="289.7" y="122.6">+</text>
<text x="290.8" y="120">TL074</text>
<text x="313.8" y="122.6">R2</text>
<text x="330.3" y="125.1">+</text>
<text x="331.5" y="122.6">TL074</text>
<text x="224.6" y="128.9">47k</text>
<text x="235.5" y="126.4">Signal</text>
<text x="235.6" y="131.4">AS3360</text>
<text x="248.4" y="130.8">GND</text>
<text x="283.9" y="128.2">GND</text>
<text x="323.3" y="130.8">GND</text>
<text x="266.3" y="141.6">C40</text>
<text x="266.4" y="143.9">22p</text>
<text x="266.3" y="154.3">R66</text>
<text x="233.3" y="161.7">R13</text>
<text x="266.5" y="159.4">47k</text>
<text x="309.7" y="158.1">47k</text>
<text x="233" y="164.1">150k</text>
<text x="270" y="165.7">U1A</text>
<text x="288.1" y="167">47k</text>
<text x="309.5" y="163.2">R73</text>
<text x="310.7" y="167">U1D</text>
<text x="327.3" y="166.8">R65</text>
<text x="216.4" y="173.8">DG442CY+</text>
<text x="219.2" y="171.4">U8A</text>
<text x="264.3" y="172.1">+</text>
<text x="265.4" y="169.5">TL074</text>
<text x="287.9" y="172.1">R71</text>
<text x="307.3" y="172.1">TL074</text>
<text x="327.9" y="169.1">1k</text>
<text x="257.2" y="177.7">GND</text>
<text x="306.2" y="174.6">+</text>
<text x="233" y="183.1">100k</text>
<text x="233.3" y="180.8">R14</text>
<text x="299.2" y="180.3">GND</text>
<text x="219.2" y="190.5">U8D</text>
<text x="216.4" y="192.8">DG442CY+</text>
<text x="244.9" y="195" transform="rotate(-90 244.9 195)">100k</text>
<text x="247.2" y="194.7" transform="rotate(-90 247.2 194.7)">R11</text>
<text x="239.5" y="203.1">GND</text>
</g>
<g font-size="1.8" fill="#848400">
<text x="142.9" y="29.8">VCO_PULSE</text>
<text x="230.8" y="41.3">MIX1_PULSE_CTRL</text>
<text x="213.5" y="65.4">MIX1_SAW_LEVEL_CTRL1</text>
<text x="144.6" y="78.1">VCO_SAW</text>
<text x="214.8" y="85.7">MIX1_SAW_LEVEL_CTRL2</text>
<text x="204.4" y="98.4">VCO_COMP</text>
<text x="218" y="108.6">MIX1_COMP_OSC2_CTRL</text>
<text x="190.9" y="122.6">TRI_VC_AMOUNT_DAC</text>
<text x="362.1" y="122.6">OSC1_MIX1</text>
<text x="203.1" y="126.4">VCO_TRI</text>
<text x="186.4" y="159.4">MIX2_PULSE_CTRL</text>
<text x="340.5" y="172.1">OSC1_MIX2</text>
<text x="185.6" y="178.4">MIX2_SAW_CTRL</text>
</g>
<text font-size="1.8" fill="#008400" x="246.4" y="116.6">VCA_TRI</text>
</svg>
